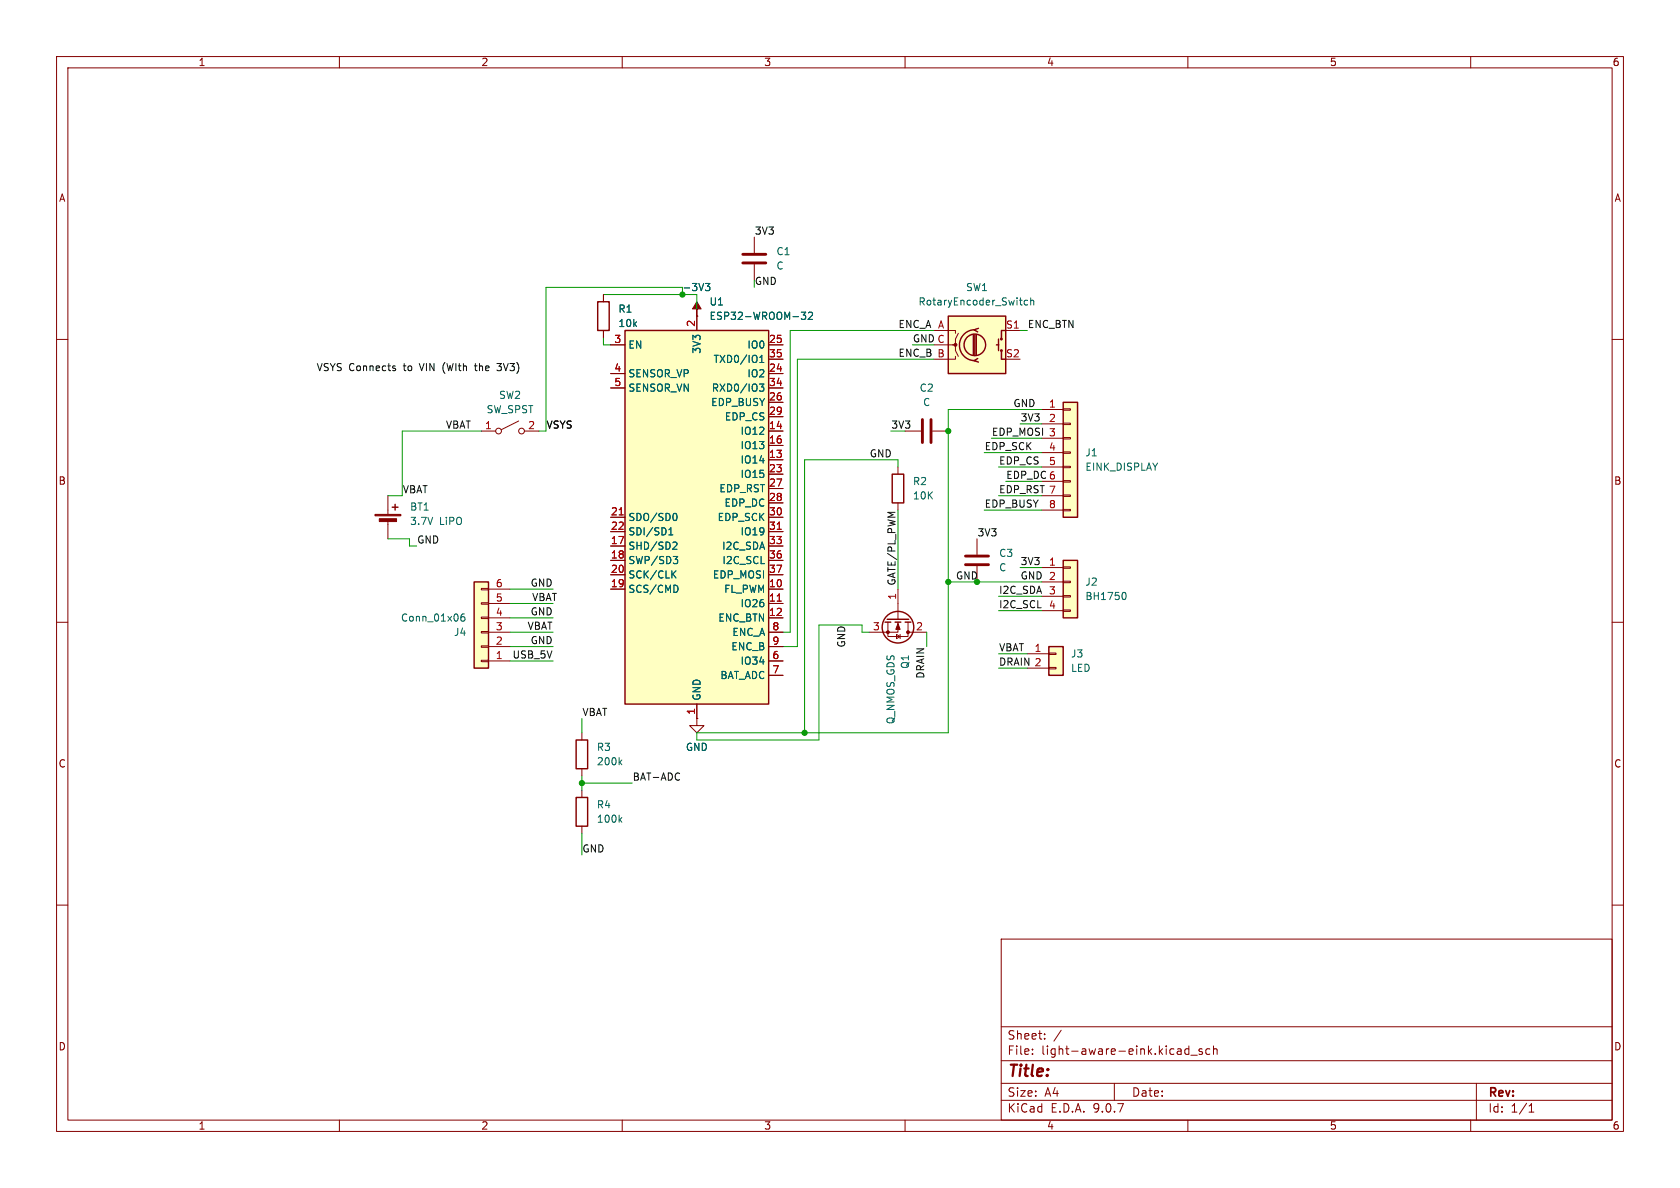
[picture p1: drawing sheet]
<svg xmlns="http://www.w3.org/2000/svg" width="297mm" height="210mm" viewBox="0 0 297 210" stroke-linecap="round" stroke-linejoin="round" font-family="sans-serif">
<g fill="none" stroke="#840000" stroke-width=".18">
<path d="M10 10h277v190h-277zM12 12h273v186h-273zM60 10v2M110 10v2M160 10v2M210 10v2M260 10v2M133.3 41.9v2.8M133.3 46.7v2.8M10 60h2M160 76.2h2.8M164.8 76.2h2.8"/>
<path d="M285 60h2M68.6 87.6v3.3M68.6 91.9v3.4M172.7 95.3v2.7M10 110h2M172.7 100.1v2.8M285 110h2M10 160h2M177 166h108v32h-108zM285 160h2M60 198v2M110 198v2"/>
<path d="M160 198v2M177 194.5h108M177 191.5h108M177 187.5h108M177 181.5h108M182.5 186.3v.1M182.5 185.5v.1M184.7 183.6v.1M184.7 182.8v.1M187.6 182.1l-1.3 2M197 191.5v3M210 198v2"/>
<path d="M210.2 184.9v1.5M210.2 185.5l-.5-.1-.2 .3v.4l.1 .2h.6M210.5 186.5h1.2M212.5 185.5l-.3-.1-.2 .2v.2l.5 .2v.3h-.5M213.9 185.5l-.4-.1-.3 .3v.4l.1 .2h.6M214.5 185.5l.2-.1 .4 .1 .1 .9M214.5 184.9v1.5M260 198v2M261 191.5v6.5M270.3 196.6h.9M270.3 195.5l.4-.4v1.5"/>
</g>
<path d="M131.3 45h4.1M131.3 46.5h4.1M163.1 74.2v4M164.6 74.2v4M170.7 98.3h4.1M170.7 99.8h4.1" fill="none" stroke="#840000" stroke-width=".51"/>
<g fill="#840000" stroke="#840000" stroke-width=".18">
<path d="M66.3 90.9h4.6v.3h-4.6z"/>
<path d="M67.1 91.7h3v.5h-3z"/>
</g>
<path d="M69.3 89.7h1.1M69.8 89.2v1" fill="none" stroke="#840000" stroke-width=".25"/>
<path d="M185.4 114.3h2.6v5.1h-2.6z" fill="#ffffc2"/>
<path d="M185.4 114.3h2.6v5.1h-2.6z" fill="none" stroke="#840000" stroke-width=".25"/>
<path d="M181.6 115.6h3.8M181.6 118.1h3.8M185.4 115.4h1.3v.3h-1.3zM185.4 118h1.3v.2h-1.3z" fill="none" stroke="#840000" stroke-width=".18"/>
<path d="M188 99.1h2.5v10.1h-2.5z" fill="#ffffc2"/>
<path d="M188 99.1h2.5v10.1h-2.5z" fill="none" stroke="#840000" stroke-width=".25"/>
<path d="M184.1 100.3h3.9M184.1 102.9h3.9M184.1 105.4h3.9M184.1 108h3.9M188 100.2h1.2v.3h-1.2zM188 102.7h1.2v.3h-1.2zM188 105.3h1.2v.2h-1.2zM188 107.8h1.2v.3h-1.2z" fill="none" stroke="#840000" stroke-width=".18"/>
<path d="M198.7 104.7a.68 .68 0 0 1 .4 .7 .68 .68 0 0 1-.4 .6" fill="none" stroke="#006464" stroke-width=".18"/>
<path d="M188 71.1h2.5v20.3h-2.5z" fill="#ffffc2"/>
<path d="M188 71.1h2.5v20.3h-2.5zM101.9 141h2v5.1h-2z" fill="none" stroke="#840000" stroke-width=".25"/>
<g fill="none" stroke="#840000" stroke-width=".18">
<path d="M184.1 72.4h3.9M184.1 74.9h3.9M184.1 77.5h3.9M188 72.3h1.2v.2h-1.2zM188 74.8h1.2v.3h-1.2zM188 77.3h1.2v.3h-1.2zM188 79.9h1.2v.2h-1.2zM184.1 80h3.9M184.1 82.6h3.9M184.1 85.1h3.9M184.1 87.6h3.9M184.1 90.2h3.9"/>
<path d="M188 82.4h1.2v.3h-1.2zM188 85h1.2v.2h-1.2zM188 87.5h1.2v.3h-1.2zM188 90h1.2v.3h-1.2zM102.9 139.7v1.3M102.9 146.1v1.2"/>
</g>
<path d="M109.6 144.9l.3 .5M109.9 144.5l-.4 .5" fill="none" stroke="#006464" stroke-width=".18"/>
<path d="M83.8 102.9h2.6v15.2h-2.6z" fill="#ffffc2"/>
<path d="M83.8 102.9h2.6v15.2h-2.6z" fill="none" stroke="#840000" stroke-width=".25"/>
<g fill="none" stroke="#840000" stroke-width=".18">
<path d="M123.2 55.9h.1M85.1 116.7h1.3v.3h-1.3zM85.1 114.2h1.3v.2h-1.3zM85.1 111.6h1.3v.3h-1.3zM85.1 109.1h1.3v.2h-1.3zM85.1 106.6h1.3v.2h-1.3zM85.1 104h1.3v.3h-1.3zM86.4 116.8h3.8M86.4 114.3h3.8M86.4 111.8h3.8M86.4 109.2h3.8M86.4 106.7h3.8"/>
<path d="M86.4 104.1h3.8"/>
</g>
<path d="M124.7 50.1h.8l-.4 .5 .3 .1v.6l-.2 .1-.4-.1M82.1 108.5l-.4 .1a.86 .86 0 0 0 0 1.2l.4-.1 .1-.4-.2-.3h-.3l-.2 .3" fill="none" stroke="#006464" stroke-width=".18"/>
<path d="M123.2 53.3l.8 1.3h-.8v1.3v-1.3h-.8z" fill="#840000" stroke="#840000" stroke-width=".18"/>
<path d="M167.6 55.9h10.2v10.1h-10.2z" fill="#ffffc2"/>
<g fill="none" stroke="#840000" stroke-width=".25">
<path d="M167.6 55.9h10.2v10.1h-10.2zM172.1 59.2v3.5M172.3 58.3a2.73 2.73 0 0 0-2.7 2.7 2.73 2.73 0 0 0 2.7 2.8M172.3 59.2v3.5M172.6 59.2v3.5M173 58l-.8 .3 .6 .4M176.5 59.9v2.1M177.8 58.4h-.8v1.5M172.8 63.4l-.6 .4 .8 .2M176.1 61h.4M177 62v1.5h.8M156.5 110h1"/>
<path d="M156.8 109.5h3.9M158.2 110h1.1M160 110h1M101.9 130.8h2v5.1h-2z"/>
<circle cx="177" cy="59.9" r=".13"/>
<circle cx="172.3" cy="61" r="1.9"/>
<circle cx="177" cy="62" r=".13"/>
<circle cx="158.7" cy="110.9" r="2.79"/>
</g>
<g fill="none" stroke="#840000" stroke-width=".18">
<path d="M165.1 58.4h3.8v.5M169.4 58.9l-.5 1v1.1h-.5M177.8 58.4h2.5M85.1 76.2h2.5M91.7 74.4l-3.1 1.5M92.7 76.2h2.5M165.1 61h3.8v1l.5 1M168.9 63v.5h-3.8M157 110v2.5h3.5v-2.5M158.5 112.1l.6 .4-.6 .4zM158.7 110v1.8h-5M158.7 104.1v5.4"/>
<path d="M159.1 112.1v.8M160.5 111.8h3.3M102.9 129.5v1.3M102.9 135.9v1.3M123.2 127v1.3h1.3l-1.3 1.2-1.3-1.2h1.3M123.2 127h.1"/>
<circle cx="88.1" cy="76.2" r=".51"/>
<circle cx="92.2" cy="76.2" r=".51"/>
</g>
<g fill="#840000" stroke="#840000" stroke-width=".18">
<path d="M158.7 110.2l.4 1.1h-.7z"/>
<circle cx="168.9" cy="61" r=".25"/>
<circle cx="160.5" cy="111.8" r=".25"/>
<circle cx="157" cy="111.8" r=".25"/>
</g>
<path d="M181.7 53.1h-.4l-.2 .2 .1 .6h.5M182.2 53.2l.2-.1h.3l.1 .8M182.2 52.6v1.3M109.6 134.7l.3 .5M109.9 134.4l-.4 .4" fill="none" stroke="#006464" stroke-width=".18"/>
<path d="M110.5 58.4h25.4v66.1h-25.4z" fill="#ffffc2"/>
<path d="M105.7 53.3h2v5.1h-2zM110.5 58.4h25.4v66.1h-25.4zM157.7 83.8h2.1v5.1h-2.1z" fill="none" stroke="#840000" stroke-width=".25"/>
<g fill="none" stroke="#840000" stroke-width=".18">
<path d="M106.7 52.1v1.2M106.7 58.4v1.3M123.2 55.9h.1M123.2 55.9v2.5M107.9 61h2.6M107.9 66h2.6M107.9 68.6h2.6M135.9 61h2.5M135.9 66h2.5M135.9 68.6h2.5M135.9 63.5h2.5M135.9 71.1h2.5"/>
<path d="M135.9 73.7h2.5M135.9 76.2h2.5M135.9 78.7h2.5M107.9 91.4h2.6M107.9 94h2.6M107.9 96.5h2.6M107.9 99.1h2.6M135.9 91.4h2.5M135.9 94h2.5M135.9 96.5h2.5M135.9 99.1h2.5M135.9 81.3h2.5"/>
<path d="M135.9 83.8h2.5M135.9 86.4h2.5M135.9 88.9h2.5M158.7 82.6v1.2M158.7 88.9v1.3M107.9 101.6h2.6M107.9 104.1h2.6M135.9 101.6h2.5M135.9 104.1h2.5M135.9 106.7h2.5M135.9 109.2h2.5M135.9 111.8h2.5"/>
<path d="M135.9 114.3h2.5M135.9 116.8h2.5M135.9 119.4h2.5M123.2 127h.1M123.2 124.5v2.5"/>
</g>
<g fill="none" stroke="#006464" stroke-width=".18">
<path d="M124.7 50.1h.8l-.4 .5 .3 .1v.6l-.2 .1-.4-.1M141.7 55.2h.7l-.4 .5 .4 .1v.5l-.2 .2-.5-.2M142.9 55.3l.5-.1 .2 .4-.7 .9h.7M134.3 67.9h.7l-.4 .5 .4 .1v.5l-.2 .2-.5-.1M134.3 64.1h.7M134.3 63.2l.4-.4v1.3M118.2 94.6h.8M118.2 93.7l.4-.4v1.3M119 98.4h.8l-.4 .5 .3 .1 .1 .4-.2 .2h-.4M119.1 95.8l.5 .1 .1 .3-.8 .9h.8M119.3 90.7a.68 .68 0 0 1 .4 .7 .68 .68 0 0 1-.4 .6M119 101.5l.5 .7"/>
<path d="M119.5 100.9l-.7 .7M119.6 103.5l.3 .5-.3 .7"/>
</g>
<path d="M109.5 91h.7M137.4 93.6h.7M137.4 106.3h.7" fill="none" stroke="#a90000" stroke-width=".18"/>
<path d="M69.6 65.1l.3 .1v.1l-.1 .2h-.3M69.6 64.7h.3M83.9 64.7h.4M84 64.3l.1 1.2M87.9 65.4l.5 .1M87.9 64.3h.7l-.4 .4h.2M119.9 136.6l.2 .2M120.1 137.8l-.2 .1" fill="none" stroke="#0f0f0f" stroke-width=".18"/>
<g fill="none" stroke="#009600" stroke-width=".18">
<path d="M106.7 59.7v1.3h1.2M106.7 52.1h13.9M120.6 50.8h-24.1v25.4h-1.3M123.2 52.1v2.5M165.1 58.4h-25.4v53.4h-1.3M180.3 58.4h1.3M85.1 76.2h-14v11.4h-2.5M161.3 61h3.8M165.1 63.5h-24.1v50.8h-2.6M175.3 77.5h8.8M180.3 74.9h3.8M184.1 72.4h-16.5v57.1h-44.4v1.3h21.6v-20.3h7.6v1.3h1.3"/>
<path d="M68.6 95.3h3.8v1.2h1.3M158.7 82.6v-1.3h-16.5v48.2M158.7 90.2v13.9M174 80h10.1M174 90.2h10.1M176.5 87.6h7.6M176.5 82.6h7.6M177.8 85.1h6.3M90.2 109.2h7.6M90.2 111.8h7.6M90.2 114.3h7.6M90.2 116.8h7.6"/>
<path d="M90.2 106.7h7.6M90.2 104.1h7.6M163.8 111.8v2.5M167.6 102.9h16.5M176.5 108h7.6M176.5 115.6h5.1M176.5 105.4h7.6M176.5 118.1h5.1M180.3 100.3h3.8M102.9 127v2.5M102.9 137.2v2.5M102.9 138.4h8.9"/>
<path d="M102.9 147.3v3.8"/>
</g>
<g fill="#009600" stroke="#009600" stroke-width=".18">
<circle cx="167.6" cy="76.2" r=".46"/>
<circle cx="120.6" cy="52.1" r=".46"/>
<circle cx="172.7" cy="102.9" r=".46"/>
<circle cx="167.6" cy="102.9" r=".46"/>
<circle cx="142.2" cy="129.5" r=".46"/>
<circle cx="102.9" cy="138.4" r=".46"/>
</g>
<text font-size="2.8" fill="#840000" x="178" y="190.9">Title:</text>
<g font-size="2.1" fill="#840000">
<text x="178" y="184">Sheet:</text>
<text x="178" y="186.7">File:</text>
<text x="184.1" y="186.7">light-aware-eink.kicad_sch</text>
<text x="178" y="196.9">KiCad</text>
<text x="178" y="194.1">Size:</text>
<text x="184.7" y="194.1">A4</text>
<text x="185.7" y="196.9">E.D.A.</text>
<text x="193.3" y="196.9">9.0.7</text>
<text x="200" y="194.1">Date:</text>
<text x="263" y="194.3">Rev:</text>
<text x="263" y="196.9">Id:</text>
<text x="267.1" y="196.9">1/1</text>
</g>
<g font-size="1.8" fill="#840000">
<text x="35" y="11.9">1</text>
<text x="85" y="11.9">2</text>
<text x="135" y="11.9">3</text>
<text x="185" y="11.9">4</text>
<text x="235" y="11.9">5</text>
<text x="285" y="11.9">6</text>
<text x="10.3" y="35.9">A</text>
<text x="285.3" y="35.9">A</text>
<text x="10.3" y="85.9">B</text>
<text x="285.3" y="85.9">B</text>
<text x="10.3" y="135.9">C</text>
<text x="285.3" y="135.9">C</text>
<text x="10.3" y="185.9">D</text>
<text x="285.3" y="185.9">D</text>
<text x="35" y="199.9">1</text>
<text x="85" y="199.9">2</text>
<text x="135" y="199.9">3</text>
<text x="185" y="199.9">4</text>
<text x="235" y="199.9">5</text>
<text x="285" y="199.9">6</text>
</g>
<g font-size="1.8" fill="#0f0f0f">
<text x="133.3" y="41.6">3V3</text>
<text x="158.7" y="58.1">ENC_A A</text>
<text x="181.6" y="58.1">ENC_BTN</text>
<text x="55.9" y="65.7">VSYS Connects</text>
<text x="71.5" y="65.7">to</text>
<text x="74.5" y="65.7">VIN</text>
<text x="78.7" y="65.7">(WIth</text>
<text x="84.7" y="65.7">the</text>
<text x="88.8" y="65.7">3V3)</text>
<text x="158.7" y="63.2">ENC_B B</text>
<text x="161.3" y="60.6">GND C</text>
<text x="78.7" y="75.9">VBAT</text>
<text x="96.5" y="75.9">VSYS</text>
<text x="175.3" y="77.1">EDP_MOSI 3</text>
<text x="179.1" y="72">GND</text>
<text x="180.3" y="74.6">3V3</text>
<text x="153.7" y="80.9">GND</text>
<text x="174" y="79.7">EDP_SCK</text>
<text x="176.5" y="82.2">EDP_CS</text>
<text x="71.1" y="87.3">VBAT</text>
<text x="174" y="89.8">EDP_BUSY</text>
<text x="176.5" y="87.3">EDP_RST 7</text>
<text x="177.8" y="84.7">EDP_DC 6</text>
<text x="172.7" y="94.9">3V3</text>
<text x="73.7" y="96.2">GND</text>
<text x="180.3" y="100">3V3</text>
<text x="93.7" y="103.8">GND</text>
<text x="94" y="106.3">VBAT</text>
<text x="158.4" y="103.6" transform="rotate(-90 158.4 103.6)">GATE/PL_PWM</text>
<text x="168.9" y="102.5">GND</text>
<text x="176.5" y="105.1">I2C_SDA</text>
<text x="176.5" y="107.6">I2C_SCL</text>
<text x="180.3" y="102.5">GND 2</text>
<text x="93.2" y="111.4">VBAT</text>
<text x="93.7" y="108.9">GND</text>
<text x="93.7" y="114">GND</text>
<text x="90.5" y="116.5">USB_5V</text>
<text x="149.5" y="114.6" transform="rotate(-90 149.5 114.6)">GND</text>
<text x="176.5" y="115.2">VBAT</text>
<text x="176.5" y="117.8">DRAIN 2</text>
<text x="163.5" y="120.1" transform="rotate(-90 163.5 120.1)">DRAIN</text>
<text x="102.9" y="126.7">VBAT</text>
<text x="111.8" y="138.1">BAT-ADC</text>
<text x="102.9" y="150.8">GND</text>
</g>
<g font-size="1.8" fill="#006464">
<text x="137.2" y="45.3">C1</text>
<text x="137.2" y="47.9">C</text>
<text x="120.5" y="51.7">-3V3</text>
<text x="170.7" y="51.7">SW1</text>
<text x="109.2" y="55.5">R1</text>
<text x="109.2" y="58">10k</text>
<text x="125.3" y="56.7">ESP32-WROOM-32</text>
<text x="125.3" y="54.2">U1</text>
<text x="162.3" y="54.2">RotaryEncoder_Switch</text>
<text x="111" y="61.8">EN</text>
<text x="124.1" y="62.6" transform="rotate(-90 124.1 62.6)">3V3</text>
<text x="126" y="64.4">TXD0/IO1</text>
<text x="132" y="61.8">IO0</text>
<text x="88.1" y="70.7">SW2</text>
<text x="111" y="66.9">SENSOR_VP</text>
<text x="111" y="69.4">SENSOR_VN</text>
<text x="125.6" y="72">EDP_BUSY</text>
<text x="125.7" y="69.4">RXD0/IO3</text>
<text x="132" y="66.9">IO2</text>
<text x="162.5" y="69.4">C2</text>
<text x="163.1" y="72">C</text>
<text x="85.9" y="73.3">SW_SPST</text>
<text x="128" y="74.5">EDP_CS</text>
<text x="130.8" y="77.1">IO12</text>
<text x="130.8" y="79.6">IO13</text>
<text x="130.8" y="82.1">IO14</text>
<text x="191.8" y="80.9">J1</text>
<text x="191.8" y="83.4">EINK_DISPLAY</text>
<text x="127.1" y="87.2">EDP_RST</text>
<text x="128" y="89.8">EDP_DC</text>
<text x="130.8" y="84.7">IO15</text>
<text x="161.3" y="86">R2</text>
<text x="161.3" y="88.5">10K</text>
<text x="72.4" y="90.5">BT1</text>
<text x="72.4" y="93">3.7V</text>
<text x="77.7" y="93">LiPO</text>
<text x="111" y="92.3">SDO/SD0</text>
<text x="111" y="94.8">SDI/SD1</text>
<text x="126.8" y="92.3">EDP_SCK</text>
<text x="130.8" y="94.8">IO19</text>
<text x="111" y="97.4">SHD/SD2</text>
<text x="111" y="99.9">SWP/SD3</text>
<text x="127.6" y="97.4">I2C_SDA</text>
<text x="127.6" y="99.9">I2C_SCL</text>
<text x="176.5" y="98.7">C3</text>
<text x="176.5" y="101.2">C</text>
<text x="111" y="102.5">SCK/CLK</text>
<text x="111" y="105">SCS/CMD</text>
<text x="125.9" y="102.5">EDP_MOSI</text>
<text x="127.9" y="105">FL_PWM</text>
<text x="130.8" y="107.5">IO26</text>
<text x="191.8" y="103.7">J2</text>
<text x="191.8" y="106.3">BH1750</text>
<text x="70.8" y="110.1">Conn_01x06</text>
<text x="80.2" y="112.6">J4</text>
<text x="126.9" y="110.1">ENC_BTN</text>
<text x="129.4" y="112.6">ENC_A</text>
<text x="129.2" y="115.2">ENC_B</text>
<text x="130.8" y="117.7">IO34</text>
<text x="160.9" y="118.3" transform="rotate(-90 160.9 118.3)">Q1</text>
<text x="189.2" y="116.4">J3</text>
<text x="189.2" y="119">LED</text>
<text x="124.1" y="124" transform="rotate(-90 124.1 124)">GND</text>
<text x="127.3" y="120.2">BAT_ADC</text>
<text x="158.3" y="128.1" transform="rotate(-90 158.3 128.1)">Q_NMOS_GDS</text>
<text x="105.4" y="132.9">R3</text>
<text x="105.4" y="135.5">200k</text>
<text x="121.2" y="132.9">GND</text>
<text x="105.4" y="143.1">R4</text>
<text x="105.4" y="145.6">100k</text>
</g>
<g font-size="1.8" fill="#009600">
<text x="133.3" y="50.5">GND</text>
<text x="157.5" y="75.9">3V3</text>
</g>
<g font-size="1.8" fill="#a90000">
<text x="122.9" y="57.9" transform="rotate(-90 122.9 57.9)">2</text>
<text x="177.8" y="58.2">S1</text>
<text x="108.5" y="60.7">3</text>
<text x="108.5" y="65.8">4</text>
<text x="135.8" y="60.7">25</text>
<text x="135.8" y="63.2">35</text>
<text x="135.8" y="65.8">24</text>
<text x="177.8" y="63.2">S2</text>
<text x="108.5" y="68.3">5</text>
<text x="135.8" y="68.3">34</text>
<text x="135.8" y="70.9">26</text>
<text x="85.7" y="75.9">1</text>
<text x="93.3" y="75.9">2</text>
<text x="135.8" y="73.4">29</text>
<text x="135.8" y="75.9">14</text>
<text x="185.3" y="72.1">1</text>
<text x="185.3" y="74.7">2</text>
<text x="135.8" y="78.5">16</text>
<text x="135.8" y="81">13</text>
<text x="135.8" y="83.6">23</text>
<text x="185.3" y="79.8">4</text>
<text x="185.3" y="82.3">5</text>
<text x="135.8" y="86.1">27</text>
<text x="135.8" y="88.6">28</text>
<text x="185.3" y="89.9">8</text>
<text x="107.9" y="91.2">21</text>
<text x="107.9" y="93.7">22</text>
<text x="135.8" y="91.2">30</text>
<text x="135.8" y="93.7">31</text>
<text x="107.9" y="96.3">17</text>
<text x="107.9" y="98.8">18</text>
<text x="107.9" y="101.3">20</text>
<text x="135.8" y="96.3">33</text>
<text x="135.8" y="98.8">36</text>
<text x="135.8" y="101.3">37</text>
<text x="185.3" y="100.1">1</text>
<text x="87.6" y="106.4">5</text>
<text x="87.6" y="103.9">6</text>
<text x="107.9" y="103.9">19</text>
<text x="135.8" y="103.9">10</text>
<text x="135.8" y="106.4">11</text>
<text x="158.5" y="106.1" transform="rotate(-90 158.5 106.1)">1</text>
<text x="185.3" y="105.2">3</text>
<text x="185.3" y="107.7">4</text>
<text x="87.6" y="111.5">3</text>
<text x="87.6" y="109">4</text>
<text x="135.8" y="109">12</text>
<text x="136.5" y="111.5">8</text>
<text x="154.2" y="111.5">3</text>
<text x="161.9" y="111.5">2</text>
<text x="87.6" y="116.6">1</text>
<text x="87.6" y="114">2</text>
<text x="136.5" y="114">9</text>
<text x="136.5" y="116.6">6</text>
<text x="136.5" y="119.1">7</text>
<text x="182.8" y="115.3">1</text>
<text x="122.9" y="126.4" transform="rotate(-90 122.9 126.4)">1</text>
</g>
</svg>
